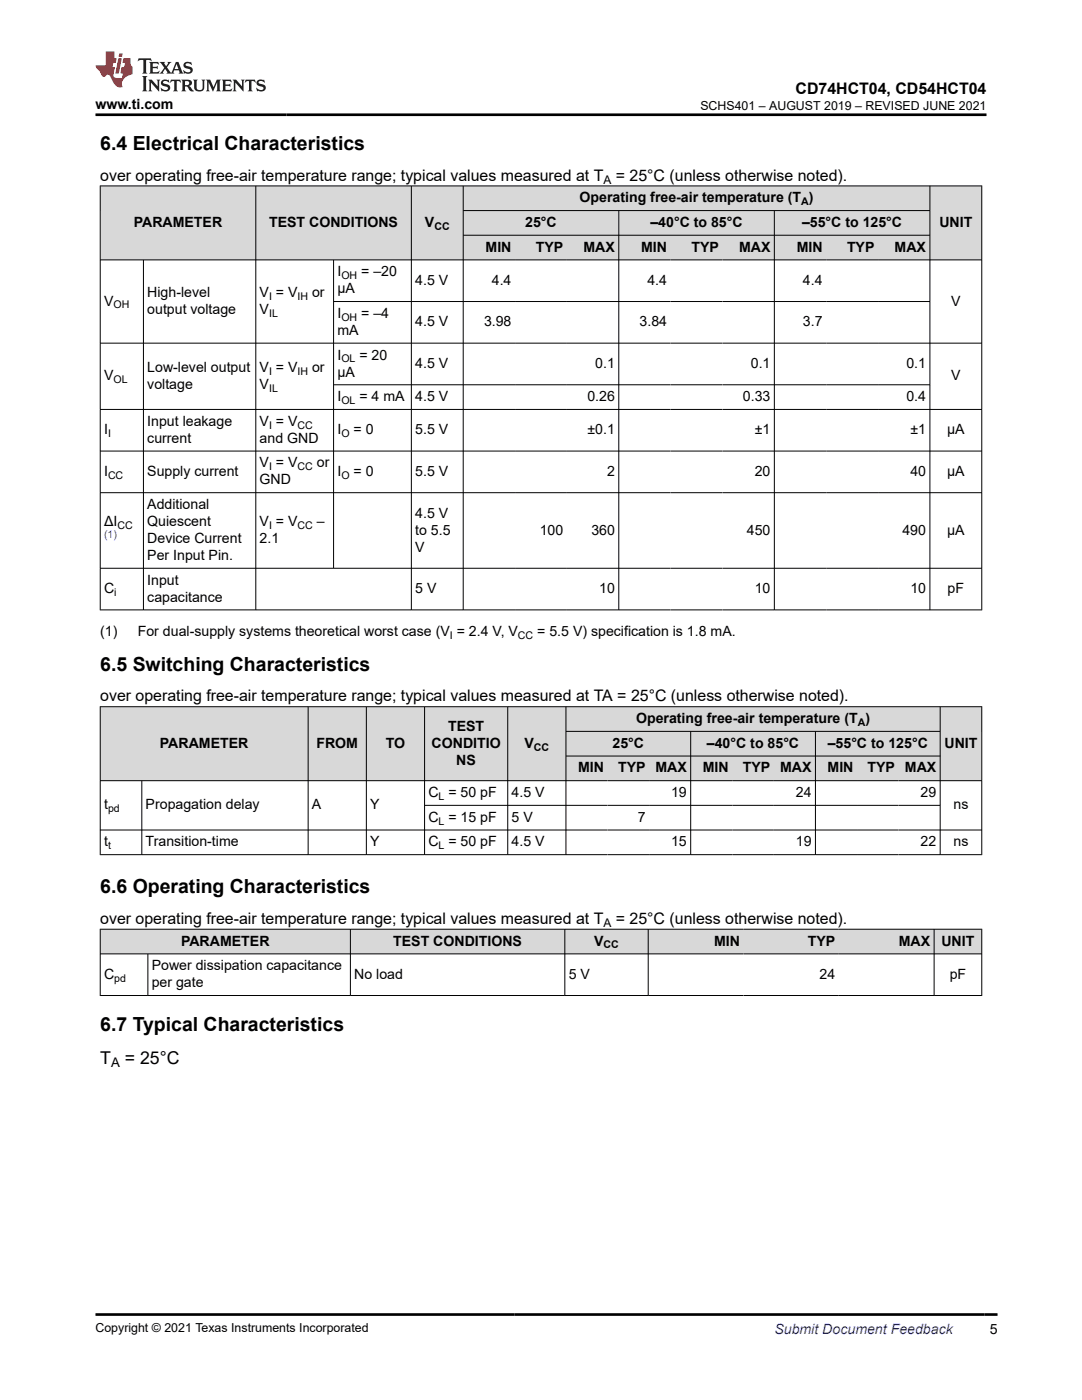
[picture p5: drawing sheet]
<svg xmlns="http://www.w3.org/2000/svg" width="216mm" height="279mm" viewBox="0 0 216 279" stroke-linecap="round" stroke-linejoin="round" font-family="sans-serif">
<g fill="#d8d8d8">
<path d="M20 37.1h175.9v4.9h-175.9z" fill-rule="evenodd"/>
<path d="M20.1 37.2h30.9v14.6h-30.9z" fill-rule="evenodd"/>
<path d="M51.1 37.2h30.9v14.6h-30.9z" fill-rule="evenodd"/>
<path d="M82.1 37.2h10.3v14.6h-10.3z" fill-rule="evenodd"/>
<path d="M92.5 37.2h93v4.8h-93z" fill-rule="evenodd"/>
<path d="M185.6 37.2h10.2v14.6h-10.2z" fill-rule="evenodd"/>
<path d="M92.5 42.1h30.9v4.8h-30.9z" fill-rule="evenodd"/>
<path d="M123.5 42.1h31v4.8h-31z" fill-rule="evenodd"/>
<path d="M154.6 42.1h30.9v4.8h-30.9z" fill-rule="evenodd"/>
<path d="M92.5 47h10.3v4.8h-10.3z" fill-rule="evenodd"/>
<path d="M102.8 47h10.3v4.8h-10.3z" fill-rule="evenodd"/>
<path d="M113.1 47h10.3v4.8h-10.3z" fill-rule="evenodd"/>
<path d="M123.5 47h10.3v4.8h-10.3z" fill-rule="evenodd"/>
<path d="M133.8 47h10.4v4.8h-10.4z" fill-rule="evenodd"/>
<path d="M144.2 47h10.3v4.8h-10.3z" fill-rule="evenodd"/>
<path d="M154.6 47h10.3v4.8h-10.3z" fill-rule="evenodd"/>
<path d="M164.9 47h10.3v4.8h-10.3z" fill-rule="evenodd"/>
<path d="M175.2 47h10.3v4.8h-10.3z" fill-rule="evenodd"/>
</g>
<g fill="none" stroke="#000" stroke-width=".2">
<path d="M19.9 37.1h176.1M20 37v84.8M51 37v84.8M82.1 37v84.8M92.4 37v84.8M185.6 37v84.8M195.9 37v84.8M19.9 51.9h176.1M28.6 51.9v69.9M66.6 51.9v61.6M92.4 42h93.2M92.4 46.9h93.2"/>
<path d="M123.5 42v79.8M154.5 42v79.8M19.9 68.5h176.1M66.6 60.2h119M66.6 76.8h119M19.9 81.7h176.1M19.9 90h176.1M19.9 98.3h176.1M19.9 113.4h176.1M19.9 121.7h176.1"/>
</g>
<g fill="#d8d8d8">
<path d="M20 141h175.9v5h-175.9z" fill-rule="evenodd"/>
<path d="M20.1 141.1h41.3v14.6h-41.3z" fill-rule="evenodd"/>
<path d="M61.5 141.1h11.5v14.6h-11.5z" fill-rule="evenodd"/>
<path d="M73.2 141.1h11.5v14.6h-11.5z" fill-rule="evenodd"/>
<path d="M84.8 141.1h16.5v14.6h-16.5z" fill-rule="evenodd"/>
<path d="M101.4 141.1h11.5v14.6h-11.5z" fill-rule="evenodd"/>
<path d="M113 141.1h74.5v4.8h-74.5z" fill-rule="evenodd"/>
<path d="M187.7 141.1h8.1v14.6h-8.1z" fill-rule="evenodd"/>
<path d="M113 146h24.8v4.8h-24.8z" fill-rule="evenodd"/>
<path d="M137.9 146h24.7v4.8h-24.7z" fill-rule="evenodd"/>
<path d="M162.8 146h24.7v4.8h-24.7z" fill-rule="evenodd"/>
<path d="M113 150.9h8.2v4.8h-8.2z" fill-rule="evenodd"/>
<path d="M121.2 150.9h8.3v4.8h-8.3z" fill-rule="evenodd"/>
<path d="M129.5 150.9h8.3v4.8h-8.3z" fill-rule="evenodd"/>
<path d="M137.9 150.9h8.2v4.8h-8.2z" fill-rule="evenodd"/>
<path d="M146.1 150.9h8.3v4.8h-8.3z" fill-rule="evenodd"/>
<path d="M154.4 150.9h8.2v4.8h-8.2z" fill-rule="evenodd"/>
<path d="M162.8 150.9h8.2v4.8h-8.2z" fill-rule="evenodd"/>
<path d="M171 150.9h8.3v4.8h-8.3z" fill-rule="evenodd"/>
<path d="M179.3 150.9h8.2v4.8h-8.2z" fill-rule="evenodd"/>
</g>
<g fill="none" stroke="#000" stroke-width=".2">
<path d="M19.9 141h176.1M19.9 155.8h176.1M20 141v29.6M28.3 155.8v14.8M61.5 141v29.6M73.1 141v29.6M84.7 141v29.6M101.3 141v29.6M112.9 141v29.6M112.9 146h74.8M112.9 150.9h74.8M137.8 146v24.6"/>
<path d="M162.7 146v24.6M187.6 141v29.6M195.9 141v29.6M19.9 165.6h176.1M19.9 170.6h176.1M84.7 160.7h103"/>
</g>
<g fill="#d8d8d8">
<path d="M20 185.4h175.9v5h-175.9z" fill-rule="evenodd"/>
<path d="M20.1 185.5h49.8v4.8h-49.8z" fill-rule="evenodd"/>
<path d="M70 185.5h42.6v4.8h-42.6z" fill-rule="evenodd"/>
<path d="M112.8 185.5h16.5v4.8h-16.5z" fill-rule="evenodd"/>
<path d="M129.4 185.5h19v4.8h-19z" fill-rule="evenodd"/>
<path d="M148.4 185.5h19v4.8h-19z" fill-rule="evenodd"/>
<path d="M167.4 185.5h18.9v4.8h-18.9z" fill-rule="evenodd"/>
<path d="M186.5 185.5h9.3v4.8h-9.3z" fill-rule="evenodd"/>
</g>
<path d="M19.9 185.4h176.1M19.9 190.4h176.1M19.9 198.7h176.1M20 185.4v13.3M29.5 190.4v8.3M69.9 185.4v13.3M112.7 185.4v13.3M129.3 185.4v13.3M186.4 185.4v13.3M195.9 185.4v13.3" fill="none" stroke="#000" stroke-width=".2"/>
<path d="M27.7 11.6l-.2 .6 .5-.2h.6v.1v2.2l-.2 .4h1l-.2-.4v-2.2v-.1h.5l.5 .2-.1-.6zM29.8 12.4l.2 .3v1.6l-.2 .4h1.9l.1-.6a1.08 1.08 0 0 1-1.3 .2v-.7h.6l.4 .2v-.7l-.4 .2h-.6v-.5l.2-.2a1 1 0 0 1 1 .3l-.1-.5zM31.8 12.4l1 1.1-1 1.2h.9l-.2-.2 .4-.8 .5 .8-.2 .2h1.6l-.2-.2 .1-.5h1l.1 .5-.1 .2h.9l-.2-.4-.8-1.9h-.5l-1 2.1-.8-1.1 .9-1h-.8l.2 .2-.5 .6-.3-.6 .1-.2zM35.2 12.8l.4 1h-.8zM36.8 12.5a.65 .65 0 0 0-.2 .7 .65 .65 0 0 0 .6 .5l.7 .1 .1 .3a.79 .79 0 0 1-.7 .4 .79 .79 0 0 1-.7-.5l.1 .7 .2-.1a.93 .93 0 0 0 1.1 0 .93 .93 0 0 0 .4-.9 1.46 1.46 0 0 0-1.2-.6l-.1-.3a1.09 1.09 0 0 1 1.2 .2l-.2-.6-.1 .1-.6-.2zM28.4 15.2l.2 .4v2.2l-.2 .4h1l-.2-.4v-2.2l.2-.4zM29.6 15.9l.2 .4v1.5l-.2 .4h.8l-.3-.4v-1.3l1.7 1.8v-2l.2-.4h-.8l.2 .2 .1 1.1-1.2-1.3zM32.3 16a.65 .65 0 0 0-.2 .8 .65 .65 0 0 0 .7 .4l.6 .2 .1 .2a.79 .79 0 0 1-.7 .4 .79 .79 0 0 1-.7-.5l.1 .7 .2-.1a.93 .93 0 0 0 1.1 .1 .93 .93 0 0 0 .4-1 1.46 1.46 0 0 0-1.2-.5l-.1-.4a1.09 1.09 0 0 1 1.2 .2l-.2-.6-.1 .1-.6-.1zM34.1 15.9l-.1 .6a.63 .63 0 0 1 .7-.3l.1 1.6-.3 .4h1l-.2-.4v-1.6a.66 .66 0 0 1 .8 .3l-.1-.6zM36.2 15.9l.2 .4v1.5l-.2 .4h.9l-.2-.2v-.7h.5l.1 .2a.79 .79 0 0 0 1.2 .6l-1-.9a.61 .61 0 0 0 .6-.6 .61 .61 0 0 0-.5-.7zM36.9 16.2h.2a.47 .47 0 0 1 .5 .1 .47 .47 0 0 1 .1 .5l-.2 .1-.6 .1zM38.5 15.9l.2 .2a2.27 2.27 0 0 0 .4 2 1.04 1.04 0 0 0 1.7-.7v-1.3l.2-.2h-.8l.2 .4v1.1a.6 .6 0 0 1-.6 .6 .6 .6 0 0 1-.6-.6v-1.1l.3-.4zM41.1 15.9l.2 .4v1.5l-.2 .4h.7l-.2-.4v-1.4l.9 1.9 .8-1.9v1.4l-.2 .4h1l-.3-.4v-1.5l.3-.4h-.8l-.7 1.5-.7-1.5zM44.3 15.9l.2 .4v1.5l-.2 .4h1.9l.1-.6a1.09 1.09 0 0 1-1.3 .2v-.7h.6l.4 .2v-.6l-.4 .2h-.6v-.6l.2-.1a1.01 1.01 0 0 1 1 .3l-.1-.6zM46.4 15.9l.3 .4v1.5l-.3 .4h.8l-.2-.4v-1.3l1.6 1.8v-2l.2-.4h-.7l.2 .2v1.1l-1.2-1.3zM49 15.9l-.1 .6a.63 .63 0 0 1 .8-.3v1.6l-.3 .4h1l-.2-.4v-1.6a.66 .66 0 0 1 .8 .3l-.1-.6zM51.4 16a.65 .65 0 0 0-.2 .8 .65 .65 0 0 0 .6 .4l.6 .2 .2 .2a.79 .79 0 0 1-.8 .4 .79 .79 0 0 1-.6-.5l.1 .7 .2-.1a.93 .93 0 0 0 1 .1 .93 .93 0 0 0 .5-1 1.46 1.46 0 0 0-1.3-.5l-.1-.4a1.09 1.09 0 0 1 1.3 .2l-.2-.6-.2 .1-.5-.1z" fill="#231f20"/>
<path d="M21.1 10.3v2.7h-2v.4l.9 1a.95 .95 0 0 0 .9 .9 .59 .59 0 0 1 .6-.4 .59 .59 0 0 1 .5 .3l.4 .8a1.59 1.59 0 0 0 2.1 1.4 1.61 1.61 0 0 1 1-2.3l1-.3-.1-1.5a1.59 1.59 0 0 1-.4-1.7h-1.4l-.2 .9h.5l-.1 .9h-.5l-.2 .9v.3l.4 .1-.2 .9h-.6a.73 .73 0 0 1-1.1-.7l.3-1.5h-.5l.2-.9h.5l.2-.9h-.5v-1.3zM23.6 11.6l-.6 3.1h.7l.6-3.1zM23.8 10.7l-.1 .6h.7l.1-.6z" fill="#ed1c24"/>
<path d="M19.1 22.9h177.8M19 262.3h180" fill="none" stroke="#000" stroke-width=".53"/>
<g font-size="3.9">
<text x="20" y="29.9">6.4 Electrical Characteristics</text>
<text x="20" y="133.8">6.5 Switching Characteristics</text>
<text x="20" y="178.2">6.6 Operating Characteristics</text>
<text x="20" y="205.8">6.7 Typical Characteristics</text>
</g>
<g font-size="3.5">
<text x="20" y="212.3">T</text>
<text x="24.9" y="212.3">= 25°C</text>
</g>
<g font-size="3.2">
<text x="158.7" y="18.7">CD74HCT04, CD54HCT04</text>
<text x="20" y="36.1">over operating free-air temperature range; typical values measured at T</text>
<text x="122.9" y="36.1">= 25°C (unless otherwise noted).</text>
<text x="20" y="140">over operating free-air temperature range; typical values measured at TA = 25°C (unless otherwise noted).</text>
<text x="20" y="184.4">over operating free-air temperature range; typical values measured at T</text>
<text x="122.9" y="184.4">= 25°C (unless otherwise noted).</text>
</g>
<g font-size="2.8">
<text x="19.1" y="21.8">www.ti.com</text>
<text x="115.6" y="40.4">Operating free-air temperature (T )</text>
<text x="26.7" y="45.3">PARAMETER</text>
<text x="53.7" y="45.3">TEST CONDITIONS</text>
<text x="84.8" y="45.3">V</text>
<text x="104.8" y="45.3">25°C</text>
<text x="129.8" y="45.3">–40°C to 85°C</text>
<text x="160" y="45.3">–55°C to 125°C</text>
<text x="187.4" y="45.3">UNIT</text>
<text x="96.9" y="50.2">MIN</text>
<text x="106.9" y="50.2">TYP</text>
<text x="116.4" y="50.2">MAX</text>
<text x="127.9" y="50.2">MIN</text>
<text x="138" y="50.2">TYP</text>
<text x="147.5" y="50.2">MAX</text>
<text x="159" y="50.2">MIN</text>
<text x="169" y="50.2">TYP</text>
<text x="178.5" y="50.2">MAX</text>
<text x="29.4" y="59.3">High-level</text>
<text x="51.8" y="59.3">V = V</text>
<text x="62.3" y="59.3">or</text>
<text x="67.3" y="55.1">I</text>
<text x="67.3" y="58.5">µA</text>
<text x="72.1" y="55.1">= –20</text>
<text x="82.8" y="56.8">4.5 V</text>
<text x="98.1" y="56.8">4.4</text>
<text x="129.2" y="56.8">4.4</text>
<text x="160.2" y="56.8">4.4</text>
<text x="20.8" y="61">V</text>
<text x="29.4" y="62.7">output voltage</text>
<text x="51.8" y="62.7">V</text>
<text x="67.3" y="63.4">I</text>
<text x="72.1" y="63.4">= –4</text>
<text x="82.8" y="65.1">4.5 V</text>
<text x="96.6" y="65.1">3.98</text>
<text x="127.6" y="65.1">3.84</text>
<text x="160.2" y="65.1">3.7</text>
<text x="189.8" y="61">V</text>
<text x="67.3" y="71.8">I</text>
<text x="67.3" y="66.8">mA</text>
<text x="71.7" y="71.8">= 20</text>
<text x="20.8" y="75.9">V</text>
<text x="29.4" y="74.2">Low-level output</text>
<text x="29.4" y="77.6">voltage</text>
<text x="51.8" y="74.2">V = V</text>
<text x="51.8" y="77.6">V</text>
<text x="62.3" y="74.2">or</text>
<text x="67.3" y="75.1">µA</text>
<text x="82.9" y="73.4">4.5 V</text>
<text x="118.8" y="73.4">0.1</text>
<text x="149.8" y="73.4">0.1</text>
<text x="180.9" y="73.4">0.1</text>
<text x="189.8" y="75.9">V</text>
<text x="67.3" y="80.1">I</text>
<text x="71.7" y="80.1">= 4 mA</text>
<text x="82.8" y="80.1">4.5 V</text>
<text x="117.2" y="80.1">0.26</text>
<text x="148.3" y="80.1">0.33</text>
<text x="180.9" y="80.1">0.4</text>
<text x="20.8" y="86.7">I</text>
<text x="29.4" y="85">Input leakage</text>
<text x="29.4" y="88.4">current</text>
<text x="51.8" y="85">V = V</text>
<text x="51.8" y="88.4">and GND</text>
<text x="67.3" y="86.7">I</text>
<text x="70.5" y="86.7">= 0</text>
<text x="82.9" y="86.7">5.5 V</text>
<text x="117.2" y="86.7">±0.1</text>
<text x="150.6" y="86.7">±1</text>
<text x="181.7" y="86.7">±1</text>
<text x="189" y="86.7">µA</text>
<text x="20.8" y="95">I</text>
<text x="29.4" y="95">Supply current</text>
<text x="51.8" y="93.3">V = V</text>
<text x="63.2" y="93.3">or</text>
<text x="67.3" y="95">I</text>
<text x="70.5" y="95">= 0</text>
<text x="82.9" y="95">5.5 V</text>
<text x="121.1" y="95">2</text>
<text x="150.6" y="95">20</text>
<text x="181.6" y="95">40</text>
<text x="189" y="95">µA</text>
<text x="29.4" y="101.6">Additional</text>
<text x="51.8" y="96.7">GND</text>
<text x="20.8" y="105">ΔI</text>
<text x="29.4" y="105">Quiescent</text>
<text x="51.8" y="105">V = V</text>
<text x="63.2" y="105">–</text>
<text x="82.8" y="103.3">4.5 V</text>
<text x="82.8" y="106.7">to 5.5</text>
<text x="107.7" y="106.7">100</text>
<text x="118" y="106.7">360</text>
<text x="149" y="106.7">450</text>
<text x="180.1" y="106.7">490</text>
<text x="189" y="106.7">µA</text>
<text x="29.4" y="108.4">Device Current</text>
<text x="29.4" y="111.8">Per Input Pin.</text>
<text x="51.8" y="108.4">2.1</text>
<text x="82.8" y="110.1">V</text>
<text x="20.8" y="118.4">C</text>
<text x="29.4" y="116.7">Input</text>
<text x="82.8" y="118.4">5 V</text>
<text x="119.6" y="118.4">10</text>
<text x="150.6" y="118.4">10</text>
<text x="181.6" y="118.4">10</text>
<text x="189.1" y="118.4">pF</text>
<text x="29.4" y="120.1">capacitance</text>
<text x="20" y="126.9">(1)</text>
<text x="27.5" y="126.9">For dual-supply systems theoretical worst case (V = 2.4 V, V</text>
<text x="107.2" y="126.9">= 5.5 V) specification is 1.8 mA.</text>
<text x="31.9" y="149.2">PARAMETER</text>
<text x="63.1" y="149.2">FROM</text>
<text x="77" y="149.2">TO</text>
<text x="86.1" y="149.2">CONDITIO</text>
<text x="89.4" y="145.8">TEST</text>
<text x="104.7" y="149.2">V</text>
<text x="122.2" y="149.2">25°C</text>
<text x="126.9" y="144.3">Operating free-air temperature (T )</text>
<text x="141.1" y="149.2">–40°C to 85°C</text>
<text x="165.2" y="149.2">–55°C to 125°C</text>
<text x="188.5" y="149.2">UNIT</text>
<text x="91.1" y="152.6">NS</text>
<text x="115.3" y="154.2">MIN</text>
<text x="123.3" y="154.2">TYP</text>
<text x="130.8" y="154.2">MAX</text>
<text x="140.2" y="154.2">MIN</text>
<text x="148.2" y="154.2">TYP</text>
<text x="155.7" y="154.2">MAX</text>
<text x="165.1" y="154.2">MIN</text>
<text x="173.1" y="154.2">TYP</text>
<text x="180.6" y="154.2">MAX</text>
<text x="20.8" y="161.5">t</text>
<text x="29.1" y="161.5">Propagation delay</text>
<text x="62.3" y="161.5">A</text>
<text x="73.9" y="161.5">Y</text>
<text x="85.5" y="159.1">C = 50 pF</text>
<text x="102.1" y="159.1">4.5 V</text>
<text x="133.9" y="159.1">19</text>
<text x="158.8" y="159.1">24</text>
<text x="183.7" y="159.1">29</text>
<text x="190.3" y="161.5">ns</text>
<text x="85.5" y="164">C = 15 pF</text>
<text x="102.1" y="164">5 V</text>
<text x="127.2" y="164">7</text>
<text x="20.8" y="168.9">t</text>
<text x="29.1" y="168.9">Transition-time</text>
<text x="73.9" y="168.9">Y</text>
<text x="85.5" y="168.9">C = 50 pF</text>
<text x="102.1" y="168.9">4.5 V</text>
<text x="133.9" y="168.9">15</text>
<text x="158.8" y="168.9">19</text>
<text x="183.7" y="168.9">22</text>
<text x="190.3" y="168.9">ns</text>
<text x="36.1" y="188.7">PARAMETER</text>
<text x="78.5" y="188.7">TEST CONDITIONS</text>
<text x="118.6" y="188.7">V</text>
<text x="142.5" y="188.7">MIN</text>
<text x="161.2" y="188.7">TYP</text>
<text x="179.4" y="188.7">MAX</text>
<text x="187.9" y="188.7">UNIT</text>
<text x="20.8" y="195.3">C</text>
<text x="30.3" y="193.6">Power dissipation capacitance</text>
<text x="30.3" y="197">per gate</text>
<text x="70.7" y="195.3">No load</text>
<text x="113.5" y="195.3">5 V</text>
<text x="163.5" y="195.3">24</text>
<text x="189.5" y="195.3">pF</text>
<text x="197.5" y="266.1">5</text>
</g>
<text font-size="2.8" fill="#00f" x="154.5" y="266.2">Submit Document Feedback</text>
<text font-size="2.6" x="22.2" y="213">A</text>
<g font-size="2.5">
<text x="139.8" y="21.9">SCHS401 – AUGUST 2019 – REVISED JUNE 2021</text>
<text x="19.1" y="265.9">Copyright © 2021 Texas Instruments Incorporated</text>
</g>
<g font-size="2.4">
<text x="120.4" y="36.7">A</text>
<text x="120.4" y="185">A</text>
</g>
<g font-size="2.1">
<text x="159.9" y="40.9">A</text>
<text x="86.7" y="45.9">CC</text>
<text x="53.7" y="59.9">I</text>
<text x="59.4" y="59.9">IH</text>
<text x="68.1" y="55.7">OH</text>
<text x="22.7" y="61.6">OH</text>
<text x="53.7" y="63.2">IL</text>
<text x="68.1" y="64">OH</text>
<text x="22.6" y="76.5">OL</text>
<text x="53.7" y="74.8">I</text>
<text x="59.4" y="74.8">IH</text>
<text x="68.1" y="72.3">OL</text>
<text x="53.7" y="78.2">IL</text>
<text x="68.1" y="80.6">OL</text>
<text x="21.6" y="87.2">I</text>
<text x="53.7" y="85.6">I</text>
<text x="59.4" y="85.6">CC</text>
<text x="68.1" y="87.2">O</text>
<text x="21.6" y="95.6">CC</text>
<text x="53.7" y="93.9">I</text>
<text x="59.4" y="93.9">CC</text>
<text x="68.1" y="95.6">O</text>
<text x="23.4" y="105.6">CC</text>
<text x="53.7" y="105.6">I</text>
<text x="59.4" y="105.6">CC</text>
<text x="22.8" y="118.9">i</text>
<text x="89.8" y="127.4">I</text>
<text x="103.4" y="127.4">CC</text>
<text x="106.5" y="149.8">CC</text>
<text x="171.1" y="144.9">A</text>
<text x="87.5" y="159.6">L</text>
<text x="21.6" y="162.1">pd</text>
<text x="87.5" y="164.6">L</text>
<text x="21.6" y="169.5">t</text>
<text x="87.5" y="169.5">L</text>
<text x="120.4" y="189.3">CC</text>
<text x="22.8" y="195.9">pd</text>
</g>
<text font-size="2.1" fill="#00f" x="20.8" y="107.4">(1)</text>
</svg>
